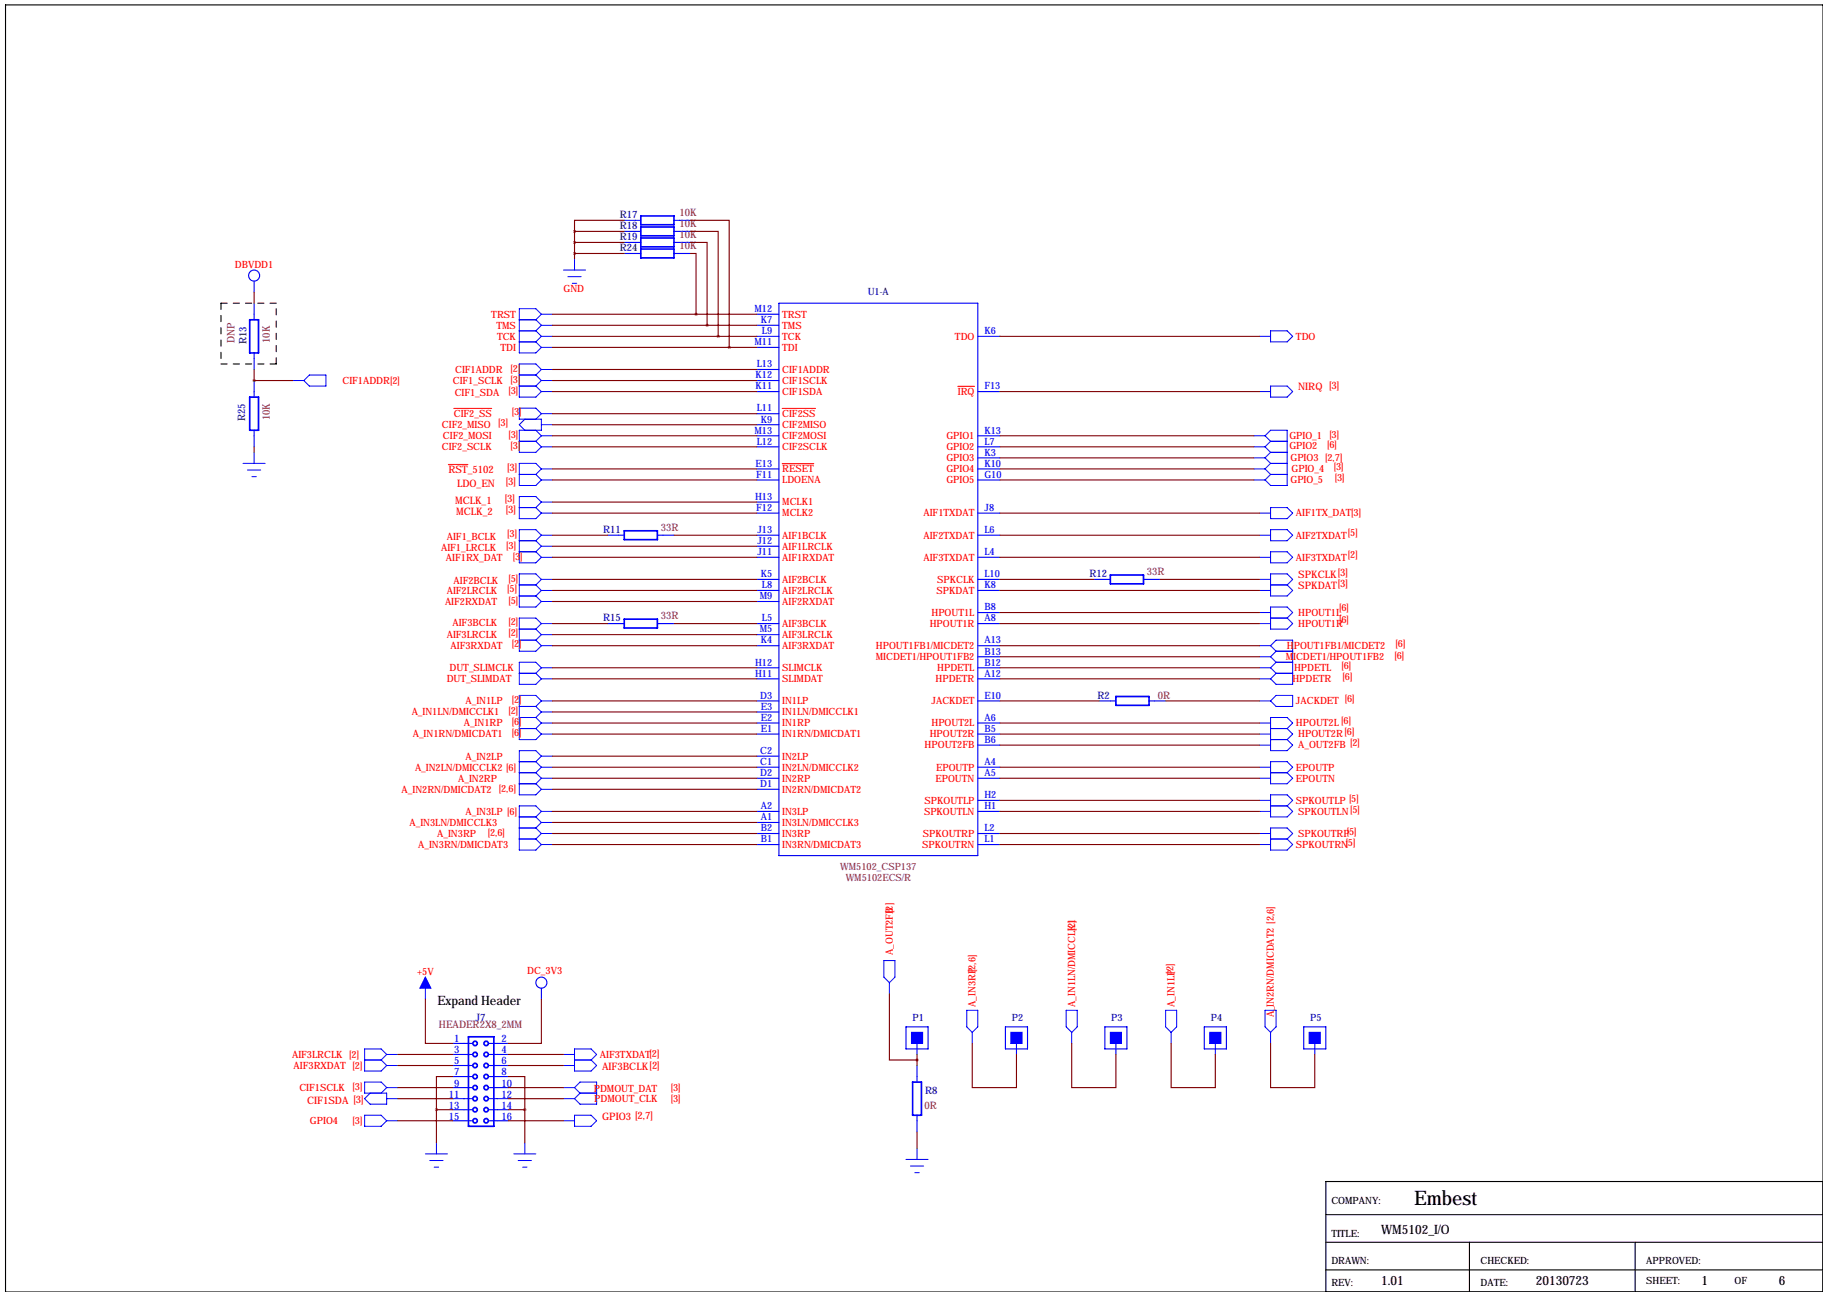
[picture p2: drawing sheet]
<svg xmlns="http://www.w3.org/2000/svg" width="419mm" height="297mm" viewBox="0 0 419 297" stroke-linecap="round" stroke-linejoin="round" font-family="sans-serif">
<path d="M1.3 1.1h417.8v295.9h-417.8zM304.8 279.3h114.3M419.1 271.6h-114.3v25.4M304.8 292h114.3M304.8 285.6h114.3M337.8 285.6v11.4M375.9 285.6v11.4" fill="none" stroke="#000" stroke-width=".25"/>
<path d="M50.8 69.7v14M63.5 69.7h-12.7M50.8 83.7h12.7M63.5 83.7v-14" fill="none" stroke="#000" stroke-width=".25" stroke-dasharray="1.4 1.4"/>
<g fill="#00f" stroke="#00f" stroke-width=".25">
<path d="M209.5 237.3h2.6v2.6h-2.6z"/>
<path d="M232.4 237.3h2.5v2.6h-2.5z"/>
<path d="M255.3 237.3h2.5v2.6h-2.5z"/>
<path d="M278.1 237.3h2.6v2.6h-2.6z"/>
<path d="M301 237.3h2.5v2.6h-2.5z"/>
</g>
<g fill="none" stroke="#00f" stroke-width=".25">
<path d="M143.5 50.7h3.8M143.5 53.2h3.8M143.5 55.7h3.8M143.5 58.3h3.8M154.9 50.7h3.8M154.9 53.2h3.8M154.9 55.7h3.8M154.9 58.3h3.8M58.4 64.6v2.6M58.4 69.7v3.8M174 77.3h5.1M174 74.8h5.1"/>
<path d="M174 79.9h5.1M174 72.2h5.1M179.1 69.7h45.7v127h-45.7zM224.8 77.3h5.1M58.4 81.1v3.8M58.4 87.5v3.8M58.4 98.9v3.8M174 90h5.1M174 97.6h5.1M174 87.5h5.1M174 95.1h5.1M174 84.9h5.1"/>
<path d="M224.8 90h5.1M174 107.8h5.1M174 110.3h5.1M174 118h5.1M174 115.4h5.1M174 100.2h5.1M174 102.7h5.1M224.8 107.8h5.1M224.8 110.3h5.1M224.8 118h5.1M224.8 105.3h5.1M224.8 100.2h5.1"/>
<path d="M224.8 102.7h5.1M139.7 123h3.8M151.1 123h3.8M174 128.1h5.1M174 125.6h5.1M174 123h5.1M174 133.2h5.1M174 135.7h5.1M174 138.3h5.1M224.8 128.1h5.1M224.8 123h5.1M224.8 133.2h5.1"/>
<path d="M224.8 135.7h5.1M251.5 133.2h3.8M262.9 133.2h3.8M139.7 143.4h3.8M151.1 143.4h3.8M174 143.4h5.1M174 156.1h5.1M174 148.4h5.1M174 153.5h5.1M174 145.9h5.1M224.8 143.4h5.1M224.8 156.1h5.1"/>
<path d="M224.8 148.4h5.1M224.8 140.8h5.1M224.8 153.5h5.1M224.8 151h5.1M174 176.4h5.1M174 178.9h5.1M174 166.2h5.1M174 168.8h5.1M174 173.8h5.1M174 161.1h5.1M174 163.7h5.1M224.8 176.4h5.1"/>
<path d="M224.8 178.9h5.1M224.8 166.2h5.1M224.8 168.8h5.1M224.8 171.3h5.1M224.8 161.1h5.1M252.7 161.1h3.8M264.2 161.1h3.8M174 189.1h5.1M174 186.5h5.1M174 194.2h5.1M174 191.6h5.1M174 181.5h5.1"/>
<path d="M224.8 186.5h5.1M224.8 194.2h5.1M224.8 191.6h5.1M224.8 184h5.1M104.1 239.9h4.4M112.5 239.9h4.3M124.5 227.2v2.5M208.3 236.1h5.1v5.1h-5.1zM210.8 239.9v2.5M231.1 236.1h5.1v5.1h-5.1zM233.7 239.9v2.5M254 236.1h5.1v5.1h-5.1z"/>
<path d="M256.5 239.9v2.5M276.9 236.1h5v5.1h-5zM279.4 239.9v2.5M299.7 236.1h5.1v5.1h-5.1zM302.3 239.9v2.5M104.1 242.4h4.4M104.1 245h4.4M104.1 247.5h4.4M104.1 252.6h4.4M104.1 250h4.4M104.1 255.1h4.4M104.1 257.7h4.4"/>
<path d="M112.5 242.4h4.3M112.5 245h4.3M112.5 247.5h4.3M112.5 252.6h4.3M112.5 250h4.3M112.5 255.1h4.3M112.5 257.7h4.3M210.8 245v3.8M210.8 256.4v3.8"/>
<circle cx="58.4" cy="63.4" r="1.27"/>
<circle cx="124.5" cy="225.9" r="1.27"/>
</g>
<path d="M104.3 93.9h8.7M179.8 93.9h7.7M220.2 88.8h3.8M103.1 106.8h4.5M179.8 106.6h7.3" fill="none" stroke="#f00" stroke-width=".25"/>
<g fill="none" stroke="#00f" stroke-width=".38">
<path d="M147.3 49.6h7.6v2.1h-7.6zM147.3 52.2h7.6v2h-7.6zM147.3 54.7h7.6v2.1h-7.6zM147.3 57.3h7.6v2h-7.6zM57.4 73.5h2v7.6h-2zM57.4 91.3h2v7.6h-2zM143.5 122h7.6v2.1h-7.6zM255.3 132.2h7.6v2h-7.6zM143.5 142.4h7.6v2h-7.6zM256.5 160.1h7.7v2.1h-7.7zM107.7 238.4h5.8v20.5h-5.8zM209.8 248.8h2v7.6h-2z"/>
<circle cx="109.2" cy="239.9" r=".51"/>
<circle cx="111.8" cy="239.9" r=".51"/>
<circle cx="109.2" cy="250" r=".51"/>
<circle cx="109.2" cy="242.4" r=".51"/>
<circle cx="109.2" cy="252.6" r=".51"/>
<circle cx="109.2" cy="255.1" r=".51"/>
<circle cx="109.2" cy="257.7" r=".51"/>
<circle cx="109.2" cy="245" r=".51"/>
<circle cx="109.2" cy="247.5" r=".51"/>
<circle cx="111.8" cy="250" r=".51"/>
<circle cx="111.8" cy="242.4" r=".51"/>
<circle cx="111.8" cy="252.6" r=".51"/>
<circle cx="111.8" cy="255.1" r=".51"/>
<circle cx="111.8" cy="257.7" r=".51"/>
<circle cx="111.8" cy="247.5" r=".51"/>
<circle cx="111.8" cy="245" r=".51"/>
</g>
<g fill="none" stroke="#00f" stroke-width=".23">
<path d="M132.1 59.5v2.6M119.4 73.5h3.8M119.4 76.1h3.8M119.4 78.6h3.8M123.2 73.5l1.3 1.3M123.2 76.1l1.3 1.2M123.2 78.6l1.3 1.3M124.5 72.2h2.5M124.5 72.2l-1.3 1.3M124.5 72.2l-1.3-1.2h-3.8v10.1h3.8l1.3-1.2M124.5 74.8h2.5M124.5 74.8l-1.3 1.3"/>
<path d="M124.5 77.3h2.5M124.5 77.3l-1.3 1.3M124.5 79.9h2.5M129.5 62.1h5.1M130.6 63.6h3M131.6 65.1h1M289.6 77.3h2.5M292.1 76.1h3.8l1.3 1.2-1.3 1.3h-3.8zM67.3 87.5h2.5M69.8 87.5l1.3-1.3h3.8v2.6h-3.8zM119.4 86.2h3.8M119.4 88.8h3.8"/>
<path d="M120.6 96.4l-1.2 1.2 1.2 1.3M123.2 86.2l1.3 1.3M123.2 88.8l1.3 1.2M123.2 98.9l1.3 1.3M124.5 84.9l-1.3-1.2h-3.8v7.6h3.8l1.3-1.3M124.5 95.1l-1.3-1.3h-3.8v2.6h5.1v2.5h-5.1v5.1h3.8l1.3-1.3M124.5 84.9h2.5M124.5 84.9l-1.3 1.3M124.5 87.5h2.5M124.5 87.5l-1.3 1.3M124.5 90h2.5M124.5 95.1h2.5"/>
<path d="M124.5 95.1l-1.3 1.3M124.5 97.6h2.5M289.6 90h2.5M292.1 88.8h3.8l1.3 1.2-1.3 1.3h-3.8zM55.9 106.5h5.1M56.9 108.1h3M57.9 109.6h1M58.4 104v2.5M119.4 116.7h3.8M119.4 101.5h3.8M119.4 109.1h3.8M123.2 101.5l1.3 1.2"/>
<path d="M123.2 109.1l1.3 1.2M123.2 116.7l1.3 1.3M124.5 107.8l-1.3-1.3h-3.8v5.1h3.8l1.3-1.3M124.5 115.4l-1.3-1.2h-3.8v5h3.8l1.3-1.2M124.5 118h2.5M124.5 100.2h2.5M124.5 102.7h2.5M124.5 107.8h2.5M124.5 110.3h2.5M124.5 100.2l-1.3 1.3M124.5 107.8l-1.3 1.3M124.5 115.4h2.5"/>
<path d="M124.5 115.4l-1.3 1.3M288.3 100.2h2.5M288.3 102.7h2.5M288.3 107.8h2.5M288.3 110.3h2.5M288.3 105.3h2.5M289.6 118h2.5M290.8 100.2l1.3-1.3h3.8v12.7h-3.8l-1.3-1.3M290.8 100.2l1.3 1.3M290.8 102.7l1.3 1.3M290.8 107.8l1.3 1.3M290.8 105.3l1.3 1.2"/>
<path d="M292.1 116.7h3.8l1.3 1.3-1.3 1.2h-3.8zM292.1 101.5h3.8M292.1 101.5l-1.3 1.2M292.1 104h3.8M292.1 106.5l-1.3 1.3M292.1 106.5h3.8M292.1 109.1h3.8M292.1 109.1l-1.3 1.2M292.1 104l-1.3 1.3M119.4 124.3h3.8M119.4 126.9h3.8M119.4 134.5h3.8"/>
<path d="M119.4 137h3.8M123.2 126.9l1.3 1.2M123.2 124.3l1.3 1.3M123.2 134.5l1.3 1.2M123.2 137l1.3 1.3M124.5 123l-1.3-1.2h-3.8v7.6h3.8l1.3-1.3M124.5 133.2l-1.3-1.3h-3.8v7.7h3.8l1.3-1.3M124.5 123h2.5M124.5 123l-1.3 1.3M124.5 128.1h2.5M124.5 125.6h2.5M124.5 125.6l-1.3 1.3"/>
<path d="M124.5 133.2h2.5M124.5 133.2l-1.3 1.3M124.5 135.7h2.5M124.5 135.7l-1.3 1.3M124.5 138.3h2.5M289.6 123h2.5M289.6 128.1h2.5M289.6 133.2h2.5M289.6 135.7h2.5M292.1 121.8h3.8l1.3 1.2-1.3 1.3h-3.8zM292.1 126.9h3.8l1.3 1.2-1.3 1.3h-3.8zM292.1 131.9h3.8l1.3 1.3-1.3 1.3 1.3 1.2-1.3 1.3h-3.8z"/>
<path d="M292.1 139.6h3.8l1.3 1.2-1.3 1.3 1.3 1.3-1.3 1.2h-3.8zM292.1 134.5h3.8M119.4 144.6h3.8M119.4 147.2h3.8M119.4 154.8h3.8M123.2 144.6l1.3 1.3M123.2 147.2l1.3 1.2M123.2 154.8l1.3 1.3M124.5 143.4l-1.3-1.3h-3.8v7.6h3.8l1.3-1.3M124.5 153.5l-1.3-1.2h-3.8v5h3.8l1.3-1.2M124.5 143.4h2.5M124.5 143.4l-1.3 1.2"/>
<path d="M124.5 145.9h2.5M124.5 145.9l-1.3 1.3M124.5 148.4h2.5M124.5 153.5h2.5M124.5 156.1h2.5M124.5 153.5l-1.3 1.3M289.6 143.4h2.5M289.6 148.4h2.5M289.6 140.8h2.5M289.6 153.5h2.5M289.6 156.1h2.5M289.6 151h2.5"/>
<path d="M292.1 142.1h3.8M292.1 148.4l1.3-1.2h3.8v10.1h-3.8l-1.3-1.2M292.1 153.5l1.3 1.3M292.1 151l1.3 1.3M292.1 148.4l1.3 1.3M293.4 149.7h3.8M293.4 154.8h3.8M293.4 152.3h3.8M293.4 152.3l-1.3 1.2M293.4 154.8l-1.3 1.3M293.4 149.7l-1.3 1.3M119.4 162.4h3.8"/>
<path d="M119.4 165h3.8M119.4 167.5h3.8M119.4 175.1h3.8M119.4 177.7h3.8M123.2 162.4l1.3 1.3M123.2 165l1.3 1.2M123.2 167.5l1.3 1.3M123.2 175.1l1.3 1.3M123.2 177.7l1.3 1.2M124.5 161.1l-1.3-1.2h-3.8v10.1h3.8l1.3-1.2M124.5 173.8l-1.3-1.2h-3.8v10.1h3.8l1.3-1.2M124.5 161.1h2.5"/>
<path d="M124.5 161.1l-1.3 1.3M124.5 163.7h2.5M124.5 163.7l-1.3 1.3M124.5 166.2h2.5M124.5 166.2l-1.3 1.3M124.5 168.8h2.5M124.5 173.8h2.5M124.5 173.8l-1.3 1.3M124.5 176.4h2.5M124.5 176.4l-1.3 1.3M124.5 178.9h2.5M124.5 178.9l-1.3 1.3"/>
<path d="M289.6 161.1h2.5M289.6 166.2h2.5M289.6 168.8h2.5M289.6 176.4h2.5M289.6 178.9h2.5M289.6 171.3h2.5M292.1 161.1l1.3-1.2h3.8v2.5h-3.8zM292.1 167.5h3.8M292.1 170h3.8M292.1 175.1h3.8l1.3 1.3-1.3 1.3 1.3 1.2-1.3 1.3h-3.8zM292.1 177.7h3.8M295.9 167.5l1.3-1.3-1.3-1.2h-3.8v7.6h3.8l1.3-1.3-1.3-1.3"/>
<path d="M295.9 167.5l1.3 1.3-1.3 1.2M119.4 180.2h3.8M119.4 187.8h3.8M119.4 190.4h3.8M119.4 192.9h3.8M123.2 180.2l1.3 1.3M123.2 187.8l1.3 1.3M123.2 190.4l1.3 1.2M123.2 192.9l1.3 1.3M124.5 186.5l-1.3-1.2h-3.8v10.1h3.8l1.3-1.2M124.5 181.5h2.5M124.5 186.5h2.5"/>
<path d="M124.5 186.5l-1.3 1.3M124.5 189.1h2.5M124.5 189.1l-1.3 1.3M124.5 191.6h2.5M124.5 191.6l-1.3 1.3M124.5 194.2h2.5M289.6 186.5h2.5M289.6 191.6h2.5M289.6 194.2h2.5M289.6 184h2.5M292.1 182.7h3.8l1.3 1.3-1.3 1.3 1.3 1.2-1.3 1.3h-3.8zM292.1 185.3h3.8"/>
<path d="M292.1 190.4h3.8l1.3 1.2-1.3 1.3 1.3 1.3-1.3 1.2h-3.8zM292.1 192.9h3.8M97.8 224.6v5.1M203.2 220.8h2.5v3.8l-1.2 1.3-1.3-1.3zM204.5 225.9v2.6M222.2 232.3h2.6v3.8l-1.3 1.2-1.3-1.2zM223.5 237.3v2.6M245.1 232.3h2.5v3.8l-1.2 1.2-1.3-1.2zM246.4 237.3v2.6M268 232.3h2.5v3.8l-1.3 1.2-1.2-1.2zM269.2 237.3v2.6M290.8 232.3h2.6v3.8l-1.3 1.2-1.3-1.2z"/>
<path d="M292.1 237.3v2.6M83.8 256.4h3.8l1.3 1.3-1.3 1.2h-3.8zM83.8 243.7h3.8M87.6 243.7l1.3 1.3M88.9 250h2.5M88.9 250l-1.3-1.2h-3.8v2.5h5.1v2.6h-3.8l-1.3-1.3 1.3-1.3M88.9 252.6h2.5M88.9 250l-1.3 1.3M88.9 242.4l-1.3-1.2h-3.8v5h3.8l1.3-1.2M88.9 257.7h2.5M88.9 245h2.5M88.9 242.4h2.5"/>
<path d="M88.9 242.4l-1.3 1.3M129.5 250h2.6M129.5 252.6h2.6M129.5 257.7h2.6M129.5 245h2.6M129.5 242.4h2.6M132.1 241.2h3.8l1.3 1.2-1.3 1.3 1.3 1.3-1.3 1.2h-3.8zM132.1 250l1.2-1.2h3.9v5.1h-3.9l-1.2-1.3M132.1 250l1.2 1.3M132.1 256.4h3.8l1.3 1.3-1.3 1.2h-3.8zM132.1 243.7h3.8M133.3 251.3h3.9"/>
<path d="M133.3 251.3l-1.2 1.3M97.8 265.3h5.1M98.8 266.8h3.1M99.8 268.3h1M100.3 262.7v2.6M118.1 265.3h5.1M119.1 266.8h3.1M120.1 268.3h1.1M120.6 262.7v2.6M208.3 266.6h5.1M209.3 268.1h3M210.3 269.6h1"/>
<path d="M210.8 264v2.6"/>
</g>
<path d="M97.8 224.6l1.3 2.6h-2.6z" fill="#00f" stroke="#00f" stroke-width=".23"/>
<g fill="none" stroke="#800000" stroke-width=".25">
<path d="M132.1 58.3h11.4M132.1 55.7h11.4M132.1 53.2v6.3M132.1 53.2h11.4M143.5 50.7h-11.4v2.5M158.7 55.7h3.9v19.1M158.7 58.3h1.3v13.9M158.7 53.2h6.4v24.1M158.7 50.7h8.9v29.2M58.4 67.2v2.5M127 74.8h47M127 72.2h47"/>
<path d="M127 77.3h47M127 79.9h47M229.9 77.3h59.7M58.4 87.5h.1M58.4 84.9v2.6M58.4 87.5h8.9M127 84.9h47M127 87.5h47M127 97.6h47M127 90h47M127 95.1h47M229.9 90h59.7"/>
<path d="M58.4 102.7v1.3M127 102.7h47M127 110.3h47M127 115.4h47M127 118h47M127 100.2h47M127 107.8h47M229.9 102.7h58.4M229.9 105.3h58.4M229.9 110.3h58.4M229.9 118h59.7M229.9 100.2h58.4"/>
<path d="M229.9 107.8h58.4M127 138.3h47M127 123h12.7M127 128.1h47M127 133.2h47M127 135.7h47M127 125.6h47M154.9 123h19.1M229.9 123h59.7M229.9 128.1h59.7M229.9 133.2h21.6M229.9 135.7h59.7"/>
<path d="M266.7 133.2h22.9M127 156.1h47M127 148.4h47M127 153.5h47M127 143.4h12.7M127 145.9h47M154.9 143.4h19.1M229.9 156.1h59.7M229.9 148.4h59.7M229.9 153.5h59.7M229.9 143.4h59.7M229.9 140.8h59.7"/>
<path d="M229.9 151h59.7M127 168.8h47M127 163.7h47M127 161.1h47M127 166.2h47M127 173.8h47M127 178.9h47M127 176.4h47M229.9 168.8h59.7M229.9 171.3h59.7M229.9 161.1h22.8M229.9 166.2h59.7"/>
<path d="M229.9 178.9h59.7M229.9 176.4h59.7M268 161.1h21.6M127 194.2h47M127 189.1h47M127 181.5h47M127 186.5h47M127 191.6h47M229.9 194.2h59.7M229.9 186.5h59.7M229.9 191.6h59.7M229.9 184h59.7"/>
<path d="M97.8 229.7v10.2h6.3M124.5 229.7v10.2h-7.7M204.5 228.5v15.2h6.3M223.5 239.9v10.1h10.2v-7.6M246.4 239.9v10.1h10.1v-7.6M269.2 239.9v10.1h10.2v-7.6M292.1 239.9v10.1h10.2v-7.6M91.4 245h12.7M91.4 252.6h12.7M91.4 250h12.7M91.4 257.7h12.7M91.4 242.4h12.7"/>
<path d="M100.3 255.1h3.8M100.3 255.1v7.6M104.1 247.5h-3.8v7.6M116.8 247.5h3.8v7.6M116.8 245h12.7M116.8 252.6h12.7M116.8 250h12.7M116.8 257.7h12.7M116.8 242.4h12.7M116.8 255.1h3.8M120.6 255.1v7.6M210.8 242.4v2.6"/>
<path d="M210.8 260.2v3.8"/>
</g>
<path d="M162.5 74.8a.05 .05 0 0 0 .1 0 .05 .05 0 0 0-.1 0zM167.6 79.9a.05 .05 0 0 0 .1 0 .05 .05 0 0 0-.1 0zM120.6 255.1a.05 .05 0 0 0 .1 0 .05 .05 0 0 0-.1 0zM100.3 255.1a.05 .05 0 0 0 .1 0 .05 .05 0 0 0-.1 0z" fill="#800000" stroke="#800000" stroke-width=".63"/>
<text font-size="4.6" x="325.1" y="277">Embest</text>
<g font-size="3">
<text x="100.6" y="231">Expand Header</text>
<text x="317.5" y="283.8">WM5102_I/O</text>
<text x="317.5" y="295.5">1.01</text>
<text x="353.1" y="295.5">20130723</text>
<text x="391.2" y="295.5">1</text>
<text x="408.9" y="295.5">6</text>
</g>
<g font-size="2.4" fill="#000080">
<text x="142.5" y="50.2">R17</text>
<text x="142.5" y="52.7">R18</text>
<text x="142.5" y="55.2">R19</text>
<text x="142.5" y="57.8">R24</text>
<text x="56.6" y="79.1" transform="rotate(-90 56.6 79.1)">R13</text>
<text x="56.4" y="96.9" transform="rotate(-90 56.4 96.9)">R25</text>
<text x="138.7" y="122.5">R11</text>
<text x="250.4" y="132.7">R12</text>
<text x="138.7" y="142.9">R15</text>
<text x="252.3" y="160.6">R2</text>
<text x="109.3" y="234.8">J7</text>
<text x="212.7" y="251.6">R8</text>
</g>
<g font-size="2.4" fill="#800080">
<text x="156.2" y="49.7">10K</text>
<text x="156.2" y="52.2">10K</text>
<text x="156.2" y="54.8">10K</text>
<text x="156.2" y="57.3">10K</text>
<text x="53.9" y="78.9" transform="rotate(-90 53.9 78.9)">DNP</text>
<text x="62" y="78.9" transform="rotate(-90 62 78.9)">10K</text>
<text x="62" y="96.6" transform="rotate(-90 62 96.6)">10K</text>
<text x="151.9" y="122.1">33R</text>
<text x="263.7" y="132.3">33R</text>
<text x="151.9" y="142.4">33R</text>
<text x="266.2" y="160.7">0R</text>
<text x="100.9" y="236.4">HEADER2X8_2MM</text>
<text x="212.5" y="254.9">0R</text>
</g>
<g font-size="2.4" fill="#f00">
<text x="298.4" y="89.8">NIRQ [3]</text>
<text x="103.1" y="108.8">RST_5102</text>
<text x="105.1" y="111.9">LDO_EN</text>
<text x="116.3" y="111.4">[3]</text>
<text x="116.6" y="108.4">[3]</text>
<text x="104.6" y="115.9">MCLK_1</text>
<text x="104.9" y="118.5">MCLK_2</text>
<text x="116.1" y="115.5">[3]</text>
<text x="116.3" y="118">[3]</text>
<text x="298.4" y="133">SPKCLK[3]</text>
<text x="298.4" y="135.5">SPKDAT[3]</text>
<text x="138.4" y="246">AIF3BCLK[2]</text>
<text x="70.6" y="253.9">CIF1SDA [3]</text>
<text x="138.4" y="257.4">GPIO3 [2,7]</text>
</g>
<g font-size="2.4" fill="#00f">
<text x="104.4" y="239.6">1</text>
<text x="115.3" y="239.6">2</text>
<text x="104.4" y="242.2">3</text>
<text x="104.4" y="244.7">5</text>
<text x="115.3" y="242.2">4</text>
<text x="115.3" y="244.7">6</text>
<text x="104.4" y="247.3">7</text>
<text x="104.4" y="249.8">9</text>
<text x="115.3" y="247.3">8</text>
<text x="115.3" y="249.8">10</text>
<text x="103.2" y="252.3">11</text>
<text x="103.2" y="254.9">13</text>
<text x="103.2" y="257.4">15</text>
<text x="115.3" y="252.3">12</text>
<text x="115.3" y="254.9">14</text>
<text x="115.3" y="257.4">16</text>
</g>
<g font-size="2.3" fill="#f00">
<text x="54" y="61.6">DBVDD1</text>
<text x="129.5" y="67.2">GND</text>
<text x="113" y="73">TRST</text>
<text x="114.1" y="75.6">TMS</text>
<text x="179.8" y="75.6">TMS</text>
<text x="179.8" y="73">TRST</text>
<text x="114.3" y="78.1">TCK</text>
<text x="115.1" y="80.6">TDI</text>
<text x="179.8" y="78.1">TCK</text>
<text x="179.8" y="80.6">TDI</text>
<text x="219.5" y="78.1">TDO</text>
<text x="297.9" y="78.1">TDO</text>
<text x="78.7" y="88.3">CIF1ADDR[2]</text>
<text x="104.1" y="88.3">CIF1_SCLK</text>
<text x="104.6" y="85.7">CIF1ADDR</text>
<text x="117.4" y="85.5">[2]</text>
<text x="117.4" y="88">[3]</text>
<text x="179.8" y="88.3">CIF1SCLK</text>
<text x="179.8" y="85.7">CIF1ADDR</text>
<text x="104.3" y="95.9">CIF2_SS</text>
<text x="104.5" y="91">CIF1_SDA</text>
<text x="116.9" y="90.5">[3]</text>
<text x="117.6" y="95.4">[3]</text>
<text x="179.8" y="90.8">CIF1SDA</text>
<text x="179.8" y="95.9">CIF2SS</text>
<text x="220.2" y="90.8">IRQ</text>
<text x="101.6" y="98.4">CIF2_MISO [3]</text>
<text x="101.8" y="101">CIF2_MOSI</text>
<text x="116.9" y="100.7">[3]</text>
<text x="179.8" y="98.4">CIF2MISO</text>
<text x="179.8" y="101">CIF2MOSI</text>
<text x="217.6" y="101">GPIO1</text>
<text x="296.4" y="101">GPIO_1</text>
<text x="305.6" y="100.7">[3]</text>
<text x="101.6" y="103.5">CIF2_SCLK</text>
<text x="117.4" y="103.2">[3]</text>
<text x="179.8" y="103.5">CIF2SCLK</text>
<text x="217.6" y="106">GPIO3</text>
<text x="217.6" y="103.5">GPIO2</text>
<text x="296.4" y="103.2">GPIO2</text>
<text x="296.7" y="106">GPIO3 [2,7]</text>
<text x="305.1" y="103">[6]</text>
<text x="179.8" y="108.6">RESET</text>
<text x="179.8" y="111.1">LDOENA</text>
<text x="217.6" y="111.1">GPIO5</text>
<text x="217.6" y="108.6">GPIO4</text>
<text x="296.7" y="111.1">GPIO_5</text>
<text x="296.9" y="108.6">GPIO_4</text>
<text x="306.6" y="108.1">[3]</text>
<text x="306.9" y="110.6">[3]</text>
<text x="179.8" y="118.7">MCLK2</text>
<text x="179.8" y="116.2">MCLK1</text>
<text x="212.3" y="118.7">AIF1TXDAT</text>
<text x="297.9" y="118.7">AIF1TX_DAT[3]</text>
<text x="102.7" y="124.1">AIF1_BCLK</text>
<text x="116.6" y="123.6">[3]</text>
<text x="179.8" y="123.8">AIF1BCLK</text>
<text x="212.3" y="123.8">AIF2TXDAT</text>
<text x="297.9" y="123.8">AIF2TXDAT[5]</text>
<text x="101.4" y="126.6">AIF1_LRCLK</text>
<text x="102.5" y="128.9">AIF1RX_DAT</text>
<text x="116.4" y="126.1">[3]</text>
<text x="117.9" y="128.6">[3]</text>
<text x="179.8" y="128.9">AIF1RXDAT</text>
<text x="179.8" y="126.4">AIF1LRCLK</text>
<text x="212.3" y="128.9">AIF3TXDAT</text>
<text x="297.9" y="128.9">AIF3TXDAT[2]</text>
<text x="102.7" y="136.5">AIF2LRCLK</text>
<text x="104.3" y="134.2">AIF2BCLK</text>
<text x="116.6" y="136">[5]</text>
<text x="116.9" y="133.7">[5]</text>
<text x="179.8" y="134">AIF2BCLK</text>
<text x="179.8" y="136.5">AIF2LRCLK</text>
<text x="215.3" y="136.5">SPKDAT</text>
<text x="215.5" y="134">SPKCLK</text>
<text x="102.3" y="139.1">AIF2RXDAT</text>
<text x="104" y="143.9">AIF3BCLK</text>
<text x="116.9" y="138.8">[5]</text>
<text x="116.9" y="143.6">[2]</text>
<text x="179.8" y="139.1">AIF2RXDAT</text>
<text x="214.1" y="141.6">HPOUT1L</text>
<text x="298.4" y="141.6">HPOUT1L</text>
<text x="307.8" y="140.6">[6]</text>
<text x="307.8" y="143.1">[6]</text>
<text x="102.7" y="146.7">AIF3LRCLK</text>
<text x="103.6" y="149.2">AIF3RXDAT</text>
<text x="116.9" y="146.2">[2]</text>
<text x="117.6" y="148.7">[2]</text>
<text x="179.8" y="149.2">AIF3RXDAT</text>
<text x="179.8" y="144.1">AIF3BCLK</text>
<text x="179.8" y="146.7">AIF3LRCLK</text>
<text x="201.4" y="149.2">HPOUT1FB1/MICDET2</text>
<text x="213.7" y="144.1">HPOUT1R</text>
<text x="295.8" y="149.2">HPOUT1FB1/MICDET2</text>
<text x="298.4" y="144.1">HPOUT1R</text>
<text x="320.8" y="148.7">[6]</text>
<text x="103.4" y="154.3">DUT_SLIMCLK</text>
<text x="179.8" y="154.3">SLIMCLK</text>
<text x="201.4" y="151.8">MICDET1/HPOUT1FB2</text>
<text x="215.5" y="154.3">HPDETL</text>
<text x="295.6" y="151.8">MICDET1/HPOUT1FB2</text>
<text x="297.5" y="154.3">HPDETL</text>
<text x="308.4" y="153.8">[6]</text>
<text x="320.6" y="151.5">[6]</text>
<text x="102.7" y="156.8">DUT_SLIMDAT</text>
<text x="107" y="161.9">A_IN1LP</text>
<text x="117.6" y="161.7">[2]</text>
<text x="179.8" y="161.9">IN1LP</text>
<text x="179.8" y="156.8">SLIMDAT</text>
<text x="214.1" y="161.9">JACKDET</text>
<text x="215.1" y="156.8">HPDETR</text>
<text x="297.1" y="156.8">HPDETR</text>
<text x="297.9" y="161.9">JACKDET [6]</text>
<text x="308.7" y="156.3">[6]</text>
<text x="94.6" y="164.5">A_IN1LN/DMICCLK1</text>
<text x="106.6" y="167">A_IN1RP</text>
<text x="116.9" y="164.2">[2]</text>
<text x="117.6" y="166.7">[6]</text>
<text x="179.8" y="167">IN1RP</text>
<text x="179.8" y="164.5">IN1LN/DMICCLK1</text>
<text x="214.1" y="167">HPOUT2L</text>
<text x="297.9" y="167">HPOUT2L[6]</text>
<text x="94.9" y="169.5">A_IN1RN/DMICDAT1</text>
<text x="117.6" y="169.3">[6]</text>
<text x="179.8" y="169.5">IN1RN/DMICDAT1</text>
<text x="212.6" y="172.1">HPOUT2FB</text>
<text x="213.7" y="169.5">HPOUT2R</text>
<text x="298.4" y="169.5">HPOUT2R[6]</text>
<text x="298.4" y="172.1">A_OUT2FB [2]</text>
<text x="95.4" y="177.2">A_IN2LN/DMICCLK2 [6]</text>
<text x="105.3" y="179.7">A_IN2RP</text>
<text x="107" y="174.6">A_IN2LP</text>
<text x="179.8" y="177.2">IN2LN/DMICCLK2</text>
<text x="179.8" y="174.6">IN2LP</text>
<text x="179.8" y="179.7">IN2RP</text>
<text x="215.1" y="179.7">EPOUTN</text>
<text x="215.2" y="177.2">EPOUTP</text>
<text x="297.9" y="177.2">EPOUTP</text>
<text x="297.9" y="179.7">EPOUTN</text>
<text x="92.3" y="182.2">A_IN2RN/DMICDAT2</text>
<text x="114.7" y="182">[2,6]</text>
<text x="179.8" y="182.2">IN2RN/DMICDAT2</text>
<text x="212.6" y="184.8">SPKOUTLP</text>
<text x="297.9" y="184.8">SPKOUTLP [5]</text>
<text x="94.1" y="189.9">A_IN3LN/DMICCLK3</text>
<text x="107" y="187.3">A_IN3LP [6]</text>
<text x="179.8" y="189.9">IN3LN/DMICCLK3</text>
<text x="179.8" y="187.3">IN3LP</text>
<text x="212.4" y="187.3">SPKOUTLN</text>
<text x="298.4" y="187.3">SPKOUTLN[5]</text>
<text x="96.2" y="194.9">A_IN3RN/DMICDAT3</text>
<text x="100.5" y="192.4">A_IN3RP</text>
<text x="112.1" y="192.1">[2,6]</text>
<text x="179.8" y="194.9">IN3RN/DMICDAT3</text>
<text x="179.8" y="192.4">IN3RP</text>
<text x="212" y="194.9">SPKOUTRN</text>
<text x="212.2" y="192.4">SPKOUTRP</text>
<text x="297.9" y="194.9">SPKOUTRN[5]</text>
<text x="298.4" y="192.4">SPKOUTRP[5]</text>
<text x="205.2" y="209.9" transform="rotate(-90 205.2 209.9)">[2]</text>
<text x="247.2" y="213.9" transform="rotate(-90 247.2 213.9)">[2]</text>
<text x="205.2" y="219.6" transform="rotate(-90 205.2 219.6)">A_OUT2FB</text>
<text x="95.9" y="224.1">+5V</text>
<text x="121.2" y="223.9">DC_3V3</text>
<text x="224.3" y="231.5" transform="rotate(-90 224.3 231.5)">A_IN3RP[2,6]</text>
<text x="247.1" y="231.5" transform="rotate(-90 247.1 231.5)">A_IN1LN/DMICCLK1</text>
<text x="270" y="231.5" transform="rotate(-90 270 231.5)">A_IN1LP[2]</text>
<text x="292.9" y="233.9" transform="rotate(-90 292.9 233.9)">A_IN2RN/DMICDAT2 [2,6]</text>
<text x="67.1" y="243.2">AIF3LRCLK [2]</text>
<text x="67.5" y="245.7">AIF3RXDAT [2]</text>
<text x="137.9" y="243.2">AIF3TXDAT[2]</text>
<text x="68.8" y="250.8">CIF1SCLK</text>
<text x="81.1" y="250.6">[3]</text>
<text x="136.5" y="251.1">PDMOUT_DAT</text>
<text x="154.2" y="250.8">[3]</text>
<text x="136.6" y="253.4">PDMOUT_CLK</text>
<text x="154.2" y="253.4">[3]</text>
<text x="71.3" y="258.4">GPIO4</text>
<text x="81.1" y="258.4">[3]</text>
</g>
<g font-size="2.3" fill="#00f">
<text x="173.5" y="71.7">M12</text>
<text x="174.9" y="74.3">K7</text>
<text x="175.2" y="76.8">L9</text>
<text x="226.3" y="76.8">K6</text>
<text x="173.5" y="79.4">M11</text>
<text x="173.7" y="89.5">K11</text>
<text x="173.7" y="87">K12</text>
<text x="174" y="84.4">L13</text>
<text x="226.3" y="89.5">F13</text>
<text x="174" y="94.6">L11</text>
<text x="173.5" y="99.7">M13</text>
<text x="174.9" y="97.1">K9</text>
<text x="226.3" y="99.7">K13</text>
<text x="173.7" y="107.3">E13</text>
<text x="174" y="102.2">L12</text>
<text x="226.3" y="104.8">K3</text>
<text x="226.3" y="107.3">K10</text>
<text x="226.3" y="102.2">L7</text>
<text x="173.9" y="109.8">F11</text>
<text x="226.3" y="109.8">G10</text>
<text x="173.6" y="114.9">H13</text>
<text x="173.9" y="117.5">F12</text>
<text x="226.3" y="117.5">J8</text>
<text x="174.1" y="125.1">J12</text>
<text x="174.1" y="122.5">J13</text>
<text x="226.3" y="122.5">L6</text>
<text x="174.1" y="127.6">J11</text>
<text x="226.3" y="127.6">L4</text>
<text x="174.6" y="137.8">M9</text>
<text x="174.9" y="132.7">K5</text>
<text x="175.2" y="135.2">L8</text>
<text x="226.3" y="135.2">K8</text>
<text x="226.3" y="132.7">L10</text>
<text x="175.2" y="142.9">L5</text>
<text x="226.3" y="142.9">A8</text>
<text x="226.3" y="140.3">B8</text>
<text x="174.6" y="145.4">M5</text>
<text x="174.9" y="147.9">K4</text>
<text x="226.3" y="147.9">A13</text>
<text x="173.6" y="155.6">H11</text>
<text x="173.6" y="153">H12</text>
<text x="226.3" y="155.6">A12</text>
<text x="226.3" y="153">B12</text>
<text x="226.3" y="150.5">B13</text>
<text x="174.8" y="160.6">D3</text>
<text x="226.3" y="160.6">E10</text>
<text x="174.9" y="165.7">E2</text>
<text x="174.9" y="163.2">E3</text>
<text x="226.3" y="165.7">A6</text>
<text x="174.8" y="173.3">C2</text>
<text x="174.9" y="168.3">E1</text>
<text x="226.3" y="168.3">B5</text>
<text x="226.3" y="170.8">B6</text>
<text x="174.8" y="175.9">C1</text>
<text x="174.8" y="178.4">D2</text>
<text x="226.3" y="175.9">A4</text>
<text x="226.3" y="178.4">A5</text>
<text x="174.8" y="181">D1</text>
<text x="226.3" y="183.5">H2</text>
<text x="174.9" y="188.6">A1</text>
<text x="174.9" y="186">A2</text>
<text x="174.9" y="191.1">B2</text>
<text x="226.3" y="186">H1</text>
<text x="226.3" y="191.1">L2</text>
<text x="174.9" y="193.7">B1</text>
<text x="226.3" y="193.7">L1</text>
</g>
<g font-size="2.3" fill="#000080">
<text x="199.5" y="67.9">U1-A</text>
<text x="209.8" y="234.8">P1</text>
<text x="232.6" y="234.8">P2</text>
<text x="255.5" y="234.8">P3</text>
<text x="278.3" y="234.8">P4</text>
<text x="301.2" y="234.8">P5</text>
</g>
<g font-size="2.3" fill="#800080">
<text x="193.2" y="200">WM5102_CSP137</text>
<text x="194.4" y="202.6">WM5102ECS/R</text>
</g>
<g font-size="2.3">
<text x="306.1" y="276.7">COMPANY:</text>
<text x="306.1" y="284.3">TITLE:</text>
<text x="306.1" y="290.7">DRAWN:</text>
<text x="340.4" y="290.7">CHECKED:</text>
<text x="378.5" y="290.7">APPROVED:</text>
<text x="306.1" y="295.8">REV:</text>
<text x="340.4" y="295.8">DATE:</text>
<text x="378.5" y="295.3">SHEET:</text>
<text x="398.8" y="295.3">OF</text>
</g>
</svg>
